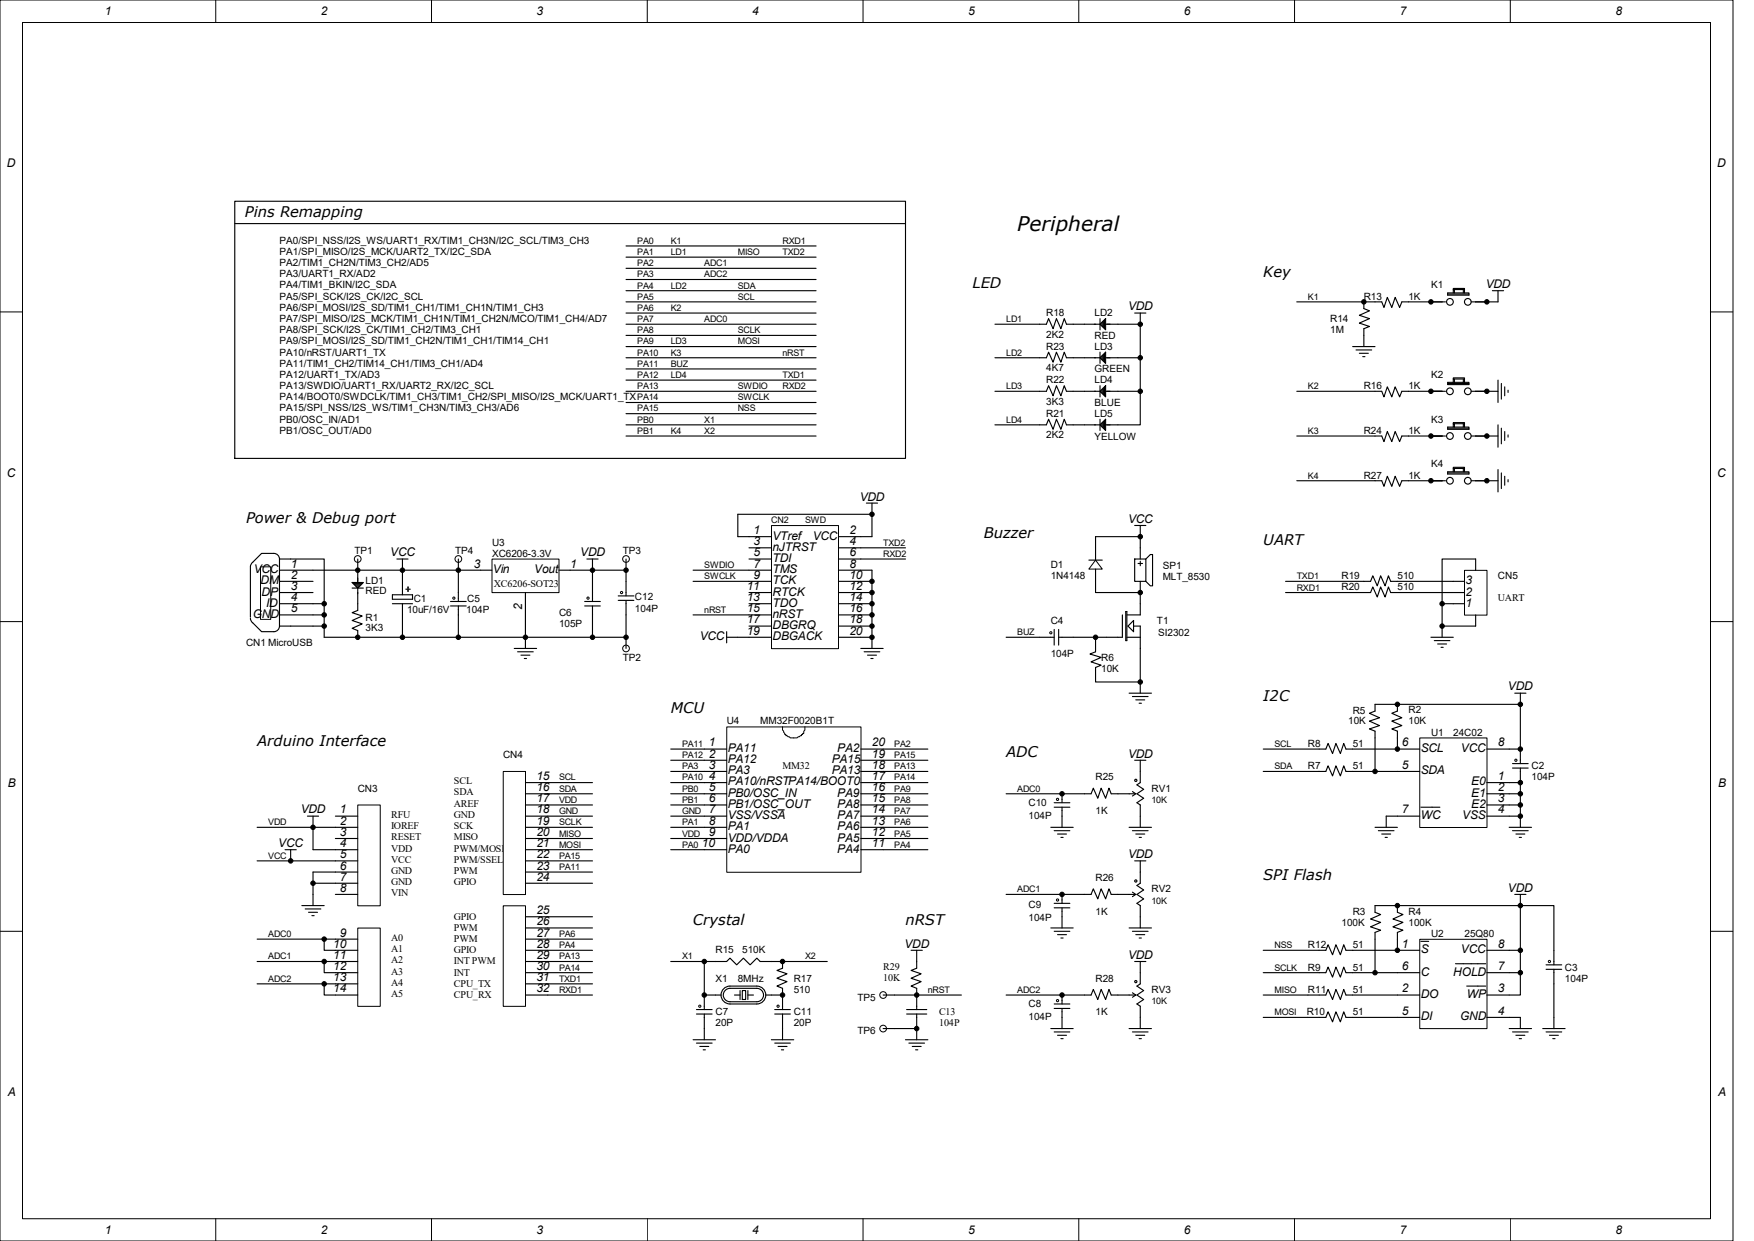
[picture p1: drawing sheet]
<svg xmlns="http://www.w3.org/2000/svg" width="297mm" height="210mm" viewBox="0 0 297 210" stroke-linecap="round" stroke-linejoin="round" font-family="sans-serif">
<g fill="none" stroke="#000" stroke-width=".17">
<path d="M0 0h293.5v210h-293.5zM3.8 3.8h285.8v202.4h-285.8zM36.5 0v3.8M73.1 0v3.8M109.6 0v3.8M146.1 0v3.8M182.7 0v3.8M219.2 0v3.8M255.7 0v3.8M0 52.8h3.8M289.6 52.8h3.8M0 105.2h3.8"/>
<path d="M289.6 105.2h3.8M0 157.6h3.8M289.6 157.6h3.8M36.5 206.2v3.8M73.1 206.2v3.8M109.6 206.2v3.8M146.1 206.2v3.8M182.7 206.2v3.8M219.2 206.2v3.8M255.7 206.2v3.8"/>
</g>
<g fill="none" stroke="#000" stroke-width=".19">
<path d="M106 58.7h32.2M106 56.8h32.2M106 54.9h32.2M106 53h32.2M106 51.1h32.2M106 49.2h32.2M106 47.3h32.2M106 45.4h32.2M106 43.5h32.2M106 41.6h32.2M106 62.4h32.2M106 60.5h32.2"/>
<path d="M106 70h32.2M106 68.1h32.2M106 66.2h32.2M106 64.3h32.2M106 71.9h32.2M106 73.8h32.2M117.9 171.6h2.7M117.9 170.8h2.7M119.3 168.4v2.4M119.3 171.6v2.5"/>
</g>
<circle cx="118.5" cy="170.3" r=".19" fill="#fff" stroke="#000" stroke-width=".17"/>
<path d="M131.2 171.6h2.6M131.2 170.8h2.6M132.5 168.4v2.4M132.5 171.6v2.5" fill="none" stroke="#000" stroke-width=".19"/>
<circle cx="131.8" cy="170.3" r=".19" fill="#fff" stroke="#000" stroke-width=".17"/>
<g fill="none" stroke="#000" stroke-width=".19">
<path d="M92.8 132.4h7.5M92.8 134.3h7.5M92.8 136.2h7.5M92.8 138.1h7.5M43.5 145.7h13.3M43.5 140h13.3M43.5 158.9h13.3M51.1 153.3h3.8M51.7 153.8h2.6M52.2 154.4h1.6M52.8 155h.4M53 140v3.8h3.8"/>
<path d="M56.8 147.6h-3.8v5.7M92.8 143.8h7.5M92.8 147.6h7.5M92.8 145.7h7.5M92.8 140h7.5M92.8 149.5h7.5M92.8 141.9h7.5M92.8 155.1h7.5M92.8 157h7.5M43.5 162.7h13.3M92.8 162.7h7.5M92.8 168.4h7.5"/>
<path d="M92.8 164.6h7.5M92.8 166.5h7.5M113.6 162.7h5.7M117.4 176h3.8M117.9 176.5h2.7M118.5 177.1h1.5M119.1 177.7h.3M119.3 174.1v1.9M122.4 167.5l.7-.5 .5-.1h4.6a1.51 1.51 0 0 1 1.5 1.5 1.51 1.51 0 0 1-1.5 1.5h-4.6a1.51 1.51 0 0 1-1.3-.8 1.51 1.51 0 0 1 .1-1.6zM122.7 167.7l.6-.4h.3h4.6a1.14 1.14 0 0 1 1.1 1.1 1.14 1.14 0 0 1-1.1 1.1h-4.6a1.14 1.14 0 0 1-1-.6 1.14 1.14 0 0 1 .1-1.2zM124.4 168.4h.9M125.3 167.6v1.5"/>
<path d="M125.7 167.6h.6v1.5h-.6zM126.6 168.4h1M126.6 167.6v1.5M130.6 176h3.8M131.2 176.5h2.6M131.8 177.1h1.5M132.3 177.7h.4M132.5 162.7v1.2l-.9 .3 1.7 .6-1.7 .8 1.7 .5-1.7 .8 .9 .4v1.1h-2.8M132.5 174.1v1.9M140.1 162.7h-11.4l-.5-.6-1.2 1.2-1.1-1.2-1.2 1.2-1.1-1.2-.6 .6h-3.7v5.7h2.8"/>
</g>
<path d="M60.6 136.3h3.8v17h-3.8z" fill="#fff"/>
<path d="M60.6 136.2h3.8v17.1h-3.8z" fill="none" stroke="#000" stroke-width=".17"/>
<path d="M60.6 157.1h3.8v13.2h-3.8z" fill="#fff"/>
<path d="M60.6 157.1h3.8v13.2h-3.8z" fill="none" stroke="#000" stroke-width=".17"/>
<g fill="none" stroke="#000" stroke-width=".19">
<path d="M56.8 138.1h3.8M56.8 140h3.8M56.8 141.9h3.8M56.8 143.8h3.8M56.8 145.7h3.8M56.8 147.6h3.8M56.8 149.5h3.8M56.8 151.4h3.8M56.8 158.9h3.8M56.8 160.8h3.8M56.8 162.7h3.8M56.8 164.6h3.8"/>
<path d="M56.8 166.5h3.8M56.8 168.4h3.8M89 162.7h3.8M89 164.6h3.8M89 166.5h3.8M89 168.4h3.8"/>
</g>
<path d="M85.3 130.6h3.7v20.8h-3.7z" fill="#fff"/>
<path d="M85.2 130.6h3.8v20.8h-3.8z" fill="none" stroke="#000" stroke-width=".17"/>
<path d="M89 160.8h3.8" fill="none" stroke="#000" stroke-width=".19"/>
<path d="M85.3 153.3h3.7v17h-3.7z" fill="#fff"/>
<path d="M85.2 153.3h3.8v17h-3.8z" fill="none" stroke="#000" stroke-width=".17"/>
<g fill="none" stroke="#000" stroke-width=".19">
<path d="M39.8 34.1h113.5v43.5h-113.5zM39.8 37.8h113.5M53 96.5h28.4M59.6 98.6h1.9l-.9 .9zM59.6 99.5h1.9M59.8 98.8h1.5M60 99h1.1M60.2 99.1h.8M60.4 99.3h.4M60.6 99.5v3.8l-1 .4 1.7 .6-1.7 .7 1.7 .6-1.7 .7 1 .4v1.1M60.6 96.5v2.1M67.2 94.6h1.9"/>
<path d="M68.1 94.6v3.8M68.1 104.1v3.7M52.1 138.1h1.9M53 138.1v1.9M89 138.1h3.8M89 136.2h3.8M89 134.3h3.8M89 132.4h3.8M48.3 143.8h1.9M49.2 143.8v1.9M53 149.5h3.8M54.9 158.9v1.9h1.9"/>
<path d="M89 158.9h11.3M89 157h3.8M89 155.1h3.8M89 149.5h3.8M89 147.6h3.8M89 145.7h3.8M89 143.8h3.8M89 141.9h3.8M89 140h3.8M43.5 166.5h13.3M54.9 166.5v1.9h1.9M54.9 162.7v1.9h1.9"/>
<path d="M92.8 160.8h7.5"/>
</g>
<path d="M44.2 96h1.6v8.8h-1.6z" fill="#fff"/>
<path d="M44.1 95.9h1.7v8.9h-1.7z" fill="none" stroke="#000" stroke-width=".17"/>
<path d="M47.3 94.6a.95 .95 0 0 0-.9-.9h-2.1l-1.9 1.9v8.8M47.3 94.6h7.6v13.2M47.3 96.5h5.7M47.3 98.4h5.7M47.3 94.6v11.4M96.5 96.5h9.5M42.4 104.6l.2 .6 1.7 1.7h2.1a.95 .95 0 0 0 .9-.9M47.3 100.3h5.7M47.3 102.2h5.7M47.3 106h5.7M47.3 104.1h5.7" fill="none" stroke="#000" stroke-width=".19"/>
<circle cx="106" cy="109.7" r=".57" fill="#fff" stroke="#000" stroke-width=".17"/>
<path d="M106 107.8v1.9" fill="none" stroke="#000" stroke-width=".19"/>
<circle cx="106" cy="94.6" r=".57" fill="#fff" stroke="#000" stroke-width=".17"/>
<path d="M99.4 94.6h1.9M100.3 94.6v1.9M106 94.6v1.9M53 102.2h1.9M53 104.1h1.9M53 106h1.9M54.9 107.8h51.1M87.1 109.7h3.8M87.6 110.3h2.7M88.2 110.9h1.5M88.8 111.4h.4M89 107.8v1.9" fill="none" stroke="#000" stroke-width=".19"/>
<path d="M83.4 94.7h11.3v5.6h-11.3z" fill="#fff"/>
<path d="M83.3 94.6h11.4v5.7h-11.4z" fill="none" stroke="#000" stroke-width=".17"/>
<g fill="none" stroke="#000" stroke-width=".19">
<path d="M68.1 98.4v2.3M68.7 99.7h.8M69.1 99.3v.8M81.4 96.5h1.9M94.6 96.5h1.9M66.4 100.7h3.5v.7h-3.5zM66.4 102.2h3.5M68.1 102.2v1.9M89 100.3v1.9M99 102.5h2.7M99 101.8h2.7M100.3 100.3v1.5"/>
<path d="M100.3 102.5v1.6"/>
</g>
<circle cx="99.6" cy="101.2" r=".19" fill="#fff" stroke="#000" stroke-width=".17"/>
<path d="M77.6 96.5v5.3M100.3 96.5v3.8M76.3 102.5h2.6M76.3 101.8h2.6M77.6 102.5v5.3M89 102.2v5.6M100.3 104.1v3.7" fill="none" stroke="#000" stroke-width=".19"/>
<circle cx="76.9" cy="101.2" r=".19" fill="#fff" stroke="#000" stroke-width=".17"/>
<g fill="none" stroke="#000" stroke-width=".19">
<path d="M106 98.4v2.4M104.7 101.6h2.6M104.7 100.8h2.6M106 101.6v2.5M113.6 126.8h5.7M113.6 130.6h5.7M113.6 128.7h5.7M113.6 132.4h5.7M113.6 134.3h5.7M113.6 138.1h5.7M113.6 136.2h5.7M149.5 126.8h7.6"/>
<path d="M149.5 130.6h7.6M149.5 128.7h7.6M149.5 132.4h7.6M149.5 134.3h7.6M149.5 138.1h7.6M149.5 136.2h7.6M113.6 140h5.7M113.6 141.9h5.7M113.6 143.8h5.7M149.5 140h7.6M149.5 141.9h7.6M149.5 143.8h7.6"/>
</g>
<circle cx="105.3" cy="100.3" r=".19" fill="#fff" stroke="#000" stroke-width=".17"/>
<path d="M106 96.5v1.9M106 104.1v3.7" fill="none" stroke="#000" stroke-width=".19"/>
<circle cx="60.6" cy="94.6" r=".57" fill="#fff" stroke="#000" stroke-width=".17"/>
<path d="M60.6 94.6v1.9" fill="none" stroke="#000" stroke-width=".19"/>
<circle cx="77.6" cy="94.6" r=".57" fill="#fff" stroke="#000" stroke-width=".17"/>
<path d="M77.6 94.6v1.9M217.7 98.4h14.4l.4-1 .7 1.7 .6-1.7 .7 1.7 .6-1.7 .4 1h10.6M217.7 100.3h14.4l.4-1 .7 1.7 .6-1.7 .7 1.7 .6-1.7 .4 1h10.6M242.3 107.8h3.8M242.9 108.4h2.6M243.4 109h1.6M244 109.5h.4M244.2 106v1.8M244.2 102.2h1.9" fill="none" stroke="#000" stroke-width=".19"/>
<path d="M248 96.6h3.8v7.5h-3.8z" fill="#fff"/>
<path d="M248 96.5h3.8v7.6h-3.8z" fill="none" stroke="#000" stroke-width=".17"/>
<path d="M246.1 98.4h1.9M249.9 96.5v-1.9h-5.7v11.4h5.7v-1.9M232.8 119.2v1.1l-.9 .4 1.7 .8-1.7 .5 1.7 .8-1.7 .6 .9 .3v1.2M236.6 119.2v1.1l-.9 .4 1.7 .8-1.7 .5 1.7 .8-1.7 .6 .9 .3v1.2M246.1 102.2h1.9M246.1 100.3h1.9" fill="none" stroke="#000" stroke-width=".19"/>
<path d="M240.5 124.9h11.3v15.1h-11.3z" fill="#fff"/>
<path d="M240.4 124.9h11.4v15.1h-11.4z" fill="none" stroke="#000" stroke-width=".17"/>
<g fill="none" stroke="#000" stroke-width=".19">
<path d="M236.6 138.1h3.8M236.6 130.6h3.8M236.6 126.8h3.8M240.6 136.6h3.2M251.8 132.4h3.8M251.8 134.3h3.8M251.8 136.2h3.8M251.8 138.1h3.8M251.8 126.8h3.8M256.1 130h2.7M256.1 129.2h2.7M257.4 126.8v2.4"/>
<path d="M257.4 130v10M255.6 140h3.7M256.1 140.6h2.7M256.7 141.1h1.5M257.3 141.7h.3"/>
</g>
<circle cx="256.7" cy="128.7" r=".19" fill="#fff" stroke="#000" stroke-width=".17"/>
<g fill="none" stroke="#000" stroke-width=".19">
<path d="M232.8 119.2h24.6v7.6h-1.8M256.5 117.3h1.9M257.4 117.3v1.9M213.9 130.6h10.6l.4-1 .7 1.7 .6-1.7 .8 1.7 .5-1.7 .4 1h8.7M232.8 124.9v5.7M236.6 124.9v1.9h-8.7l-.4-1-.5 1.7-.8-1.7-.6 1.7-.7-1.7-.4 1h-10.6M236.6 138.1h-1.9v1.9M255.6 138.1h1.8M255.6 132.4h1.8M255.6 134.3h1.8M255.6 136.2h1.8M232.8 140h3.8"/>
<path d="M233.4 140.6h2.7M234 141.1h1.5M234.5 141.7h.4M261.8 164h2.7M261.8 163.3h2.7M263.1 160.8v2.5M263.1 164v2.5"/>
</g>
<circle cx="262.4" cy="162.7" r=".19" fill="#fff" stroke="#000" stroke-width=".17"/>
<path d="M256.5 151.4h1.9M257.4 151.4v1.9M255.6 160.8h1.8M261.2 174.1h3.8M261.8 174.6h2.7M262.4 175.2h1.5M262.9 175.8h.4M263.1 172.2v1.9" fill="none" stroke="#000" stroke-width=".19"/>
<path d="M240.5 159h11.3v15.1h-11.3z" fill="#fff"/>
<path d="M240.4 159h11.4v15.1h-11.4z" fill="none" stroke="#000" stroke-width=".17"/>
<g fill="none" stroke="#000" stroke-width=".19">
<path d="M178.5 136.6h2.7M178.5 135.8h2.7M179.8 134.3v1.5M179.8 136.6v1.5M236.6 153.3v1.1l1 .4-1.7 .7 1.7 .6-1.7 .8 1.7 .5-1 .4v3M240.6 159.3h1.3M257.4 153.3h5.7v7.5M213.9 172.2h10.6l.4-1 .7 1.7 .6-1.7 .8 1.7 .5-1.7 .4 1h12.5M213.9 164.6h10.6l.4-.9 .7 1.7 .6-1.7 .8 1.7 .5-1.7 .4 .9h12.5M213.9 168.4h10.6l.4-1 .7 1.7 .6-1.7 .8 1.7 .5-1.7 .4 1h12.5M213.9 160.8h10.6l.4-.9 .7 1.7 .6-1.7 .8 1.7 .5-1.7 .4 .9h12.5M232.8 164.6v-6.8l1-.4-1.7-.5 1.7-.8-1.7-.6 1.7-.7-1-.4v-1.1h24.6v15.1h-5.6"/>
<path d="M246.5 163.1h5.1M248.4 166.9h3.2M251.8 160.8h3.8M251.8 172.2h5.6v1.9M251.8 164.6h5.6M255.6 174.1h3.7M256.1 174.6h2.7M256.7 175.2h1.5M257.3 175.8h.3M263.1 166.5v5.7"/>
</g>
<circle cx="179.1" cy="135.3" r=".19" fill="#fff" stroke="#000" stroke-width=".17"/>
<path d="M191.2 134.3h.9M191.8 134l.5 .3-.5 .4M192.1 128.7h1.9M193.1 128.7v3.7l-.6 .4 1.2 .8-1.2 .7 1.2 .8-1.2 .7 .6 .4v1.9" fill="none" stroke="#000" stroke-width=".19"/>
<circle cx="192.3" cy="132.1" r=".19" fill="#fff" stroke="#000" stroke-width=".19"/>
<g fill="none" stroke="#000" stroke-width=".19">
<path d="M170.4 134.3h14.4l.3-.9 .8 1.7 .6-1.7 .7 1.7 .6-1.7 .4 .9h3M179.8 138.1v1.9M193.1 138.1v1.9M177.9 140h3.8M178.5 140.6h2.7M178.5 153.6h2.7M178.5 152.9h2.7M179.1 141.1h1.5M179.6 141.7h.4M179.8 151.4v1.5M179.8 153.6v1.5M191.2 140h3.8"/>
<path d="M191.8 140.6h2.6M192.3 141.1h1.5M192.9 141.7h.4"/>
</g>
<circle cx="179.1" cy="152.3" r=".19" fill="#fff" stroke="#000" stroke-width=".17"/>
<path d="M191.2 151.4h.9M191.8 151l.5 .4-.5 .3M192.1 145.7h1.9M193.1 145.7v3.8l-.6 .3 1.2 .8-1.2 .8 1.2 .7-1.2 .8 .6 .4v1.8" fill="none" stroke="#000" stroke-width=".19"/>
<circle cx="192.3" cy="149.1" r=".19" fill="#fff" stroke="#000" stroke-width=".19"/>
<g fill="none" stroke="#000" stroke-width=".19">
<path d="M170.4 151.4h14.4l.3-1 .8 1.7 .6-1.7 .7 1.7 .6-1.7 .4 1h3M177.9 157h3.8M178.5 157.6h2.7M179.1 158.2h1.5M179.6 158.7h.4M179.8 155.1v1.9M191.2 157h3.8M191.8 157.6h2.6M192.3 158.2h1.5M192.9 158.7h.4M193.1 155.1v1.9M178.5 170.7h2.7"/>
<path d="M178.5 169.9h2.7M179.8 168.4v1.5M179.8 170.7v1.5"/>
</g>
<circle cx="179.1" cy="169.3" r=".19" fill="#fff" stroke="#000" stroke-width=".17"/>
<path d="M191.2 168.4h.9M191.8 168l.5 .4-.5 .4M192.1 162.7h1.9M193.1 162.7v3.8l-.6 .4 1.2 .7-1.2 .8 1.2 .7-1.2 .8 .6 .4v1.9" fill="none" stroke="#000" stroke-width=".19"/>
<circle cx="192.3" cy="166.1" r=".19" fill="#fff" stroke="#000" stroke-width=".19"/>
<g fill="none" stroke="#000" stroke-width=".19">
<path d="M185.5 98.4v1.9h7.6M192.1 94.6h1.9v3.8h-1.9zM192.1 88.9h1.9M192.7 95.4h.8M193.1 88.9v1.9M193.1 92.7v1.9M193.1 95v.7M193.1 98.4v3.8M194 94.6l.8-.8h.4v5.3h-.4l-.8-.7M181.7 107.8h5.7M193.1 109.7v5.7M170.4 168.4h14.4l.3-1 .8 1.7 .6-1.7 .7 1.7 .6-1.7 .4 1h3"/>
<path d="M177.9 174.1h3.8M178.5 174.6h2.7M179.1 175.2h1.5M179.6 175.8h.4M179.8 172.2v1.9M191.2 174.1h3.8M191.8 174.6h2.6M192.3 175.2h1.5M192.9 175.8h.4M193.1 172.2v1.9"/>
</g>
<path d="M185.5 94.8l1.2 1.5h-2.3z" fill="#fff" stroke="#000" stroke-width=".17"/>
<g fill="none" stroke="#000" stroke-width=".19">
<path d="M184.4 94.8h2.3M185.5 92.7v2.1M185.5 96.3v2.1M176 107.8h2.5M178.5 106.5v2.7M179.3 107.8h2.4M179.3 106.5v2.7M190.1 104.1v3.7h-2.7M190.6 103.5h.2v4.9h-.2zM190.8 107.8h2.3M191.2 117.3h3.8M191.8 117.9h2.6"/>
<path d="M191.9 106h1.2v3.7M191.9 105v1.9l-.9-.9zM192.3 118.4h1.5M192.9 119h.4M193.1 102.2v1.9h-2.3M193.1 115.4v1.9"/>
</g>
<circle cx="177.9" cy="107.1" r=".19" fill="#fff" stroke="#000" stroke-width=".17"/>
<g fill="none" stroke="#000" stroke-width=".19">
<path d="M168.5 54.9h8.7l.4-1 .7 1.7 .6-1.7 .7 1.7 .6-1.7 .4 1h5.7M186.3 54.9l.9-1v1.9zM186.3 53.9v1.9M186.3 59.6v1.9M186.5 54.7v.4M186.7 54.5v.7M186.8 54.3v1.1M186.8 60v1.1M187 54.1v1.5M187 59.8v1.5M187.2 54.9h5.9v17h-5.9M192.1 53h1.9"/>
<path d="M193.1 53v1.9M219.6 51.1h14.4l.4 .9 .5-1.7 .8 1.7 .5-1.7 .8 1.7 .4-.9h7.4M229.1 58.7h3.7M229.6 59.2h2.7M230.2 59.8h1.5M230.9 51.1v1.1l1 .4-1.7 .8 1.7 .5-1.7 .8 1.7 .5-1 .4v3.1M245.1 49.6h3.6v.4h-3.6zM245.1 49.8h3.6M246.1 49.6v-.6h1.9v.6M246.1 49v-.2h1.9v.2M246.3 49v.6M247.8 49v.6"/>
<path d="M252.7 49.2h1.9M253.7 49.2v1.9h-4.6M168.5 71.9h8.7l.4-.9 .7 1.7 .6-1.7 .7 1.7 .6-1.7 .4 .9h5.7M168.5 66.2h8.7l.4-.9 .7 1.7 .6-1.7 .7 1.7 .6-1.7 .4 .9h5.7M168.5 60.5h8.7l.4-.9 .7 1.7 .6-1.7 .7 1.7 .6-1.7 .4 .9h5.7M186.3 66.2l.9-.9v1.9zM186.3 71.9l.9-.9v1.8zM186.3 60.5l.9-.9v1.9zM186.3 65.3v1.9M186.3 71v1.8M186.5 60.4v.3M186.5 66v.4"/>
<path d="M186.5 71.7v.4M186.7 60.2v.7M186.7 65.8v.8M186.7 71.5v.8M186.8 65.7v1.1M186.8 71.3v1.2M187 65.5v1.5M187 71.1v1.6M187.2 66.2h5.9M187.2 60.5h5.9M219.6 66.2h14.4l.4 1 .5-1.7 .8 1.7 .5-1.7 .8 1.7 .4-1h7.4M219.6 73.8h14.4l.4 .9 .5-1.7 .8 1.7 .5-1.7 .8 1.7 .4-.9h7.4"/>
<path d="M230.8 60.4h.3M245.1 79.8h3.6v.4h-3.6zM245.1 72.3h3.6v.4h-3.6zM245.1 64.7h3.6v.4h-3.6zM245.1 72.5h3.6M245.1 64.9h3.6M246.1 79.8v-.5h1.9v.5M246.1 79.3v-.2h1.9v.2M246.1 72.3v-.6h1.9v.6M246.1 71.7v-.2h1.9v.2M246.1 64.7v-.6h1.9v.6M246.1 64.1v-.2h1.9v.2"/>
<path d="M246.3 64.1v.6M246.3 71.7v.6M246.3 79.3v.5M247.8 64.1v.6M247.8 71.7v.6M247.8 79.3v.5M249.1 66.2h4.6M249.1 73.8h4.6M253.7 64.3v3.8M253.7 71.9v3.8M253.7 79.5v3.7M254.2 64.9v2.6"/>
<path d="M254.2 72.5v2.6M254.8 65.5v1.5M254.8 73v1.5M255.4 66v.4M255.4 73.6v.4M126.8 90.8h-1.9v-3.8h22.8v3.8h-1.9M145.8 94.6h7.5M145.8 92.7h7.5M145.8 96.5h1.9v13.2M145.8 98.4h1.9M185.5 92.7v-1.9h7.6v1.9M219.6 81.4h14.4l.4 .9 .5-1.7 .8 1.7 .5-1.7 .8 1.7 .4-.9h7.4"/>
<path d="M245.1 80h3.6M249.1 81.4h4.6M254.2 80v2.7M254.8 80.6v1.5M255.4 81.2v.3M124.9 107.8h1.9M145.8 107.8h1.9M145.8 109.7h3.7M145.8 100.3h1.9M145.8 102.2h1.9M145.8 104.1h1.9M145.8 106h1.9"/>
<path d="M146.3 110.3h2.7M146.9 110.9h1.5M147.5 111.4h.3M170.4 107.8h5.6M185.5 107.8v2.5l-.9 .4 1.9 .6-1.7 .7 1.7 .6-1 .4v2.4h7.6"/>
<circle cx="245.5" cy="51.1" r=".57"/>
<circle cx="248.6" cy="51.1" r=".57"/>
<circle cx="245.5" cy="73.8" r=".57"/>
<circle cx="245.5" cy="66.2" r=".57"/>
<circle cx="248.6" cy="66.2" r=".57"/>
<circle cx="248.6" cy="73.8" r=".57"/>
<circle cx="245.5" cy="81.4" r=".57"/>
<circle cx="248.6" cy="81.4" r=".57"/>
</g>
<g fill="#000" stroke="#000" stroke-width=".17">
<circle cx="60.6" cy="96.5" r=".38"/>
<circle cx="68.1" cy="96.5" r=".38"/>
<circle cx="77.6" cy="96.5" r=".38"/>
<circle cx="100.3" cy="96.5" r=".38"/>
<circle cx="106" cy="96.5" r=".38"/>
<circle cx="193.1" cy="90.8" r=".38"/>
<circle cx="54.9" cy="104.1" r=".38"/>
<circle cx="54.9" cy="106" r=".38"/>
<circle cx="54.9" cy="102.2" r=".38"/>
<circle cx="60.6" cy="107.8" r=".38"/>
<circle cx="68.1" cy="107.8" r=".38"/>
<circle cx="77.6" cy="107.8" r=".38"/>
<circle cx="89" cy="107.8" r=".38"/>
<circle cx="100.3" cy="107.8" r=".38"/>
<circle cx="106" cy="107.8" r=".38"/>
<circle cx="185.5" cy="107.8" r=".38"/>
<circle cx="193.1" cy="115.4" r=".38"/>
<circle cx="193.1" cy="100.3" r=".38"/>
<circle cx="236.6" cy="119.2" r=".38"/>
<circle cx="244.2" cy="102.2" r=".38"/>
<circle cx="244.2" cy="106" r=".38"/>
<circle cx="257.4" cy="119.2" r=".38"/>
<circle cx="232.8" cy="130.6" r=".38"/>
<circle cx="236.6" cy="126.8" r=".38"/>
<circle cx="257.4" cy="134.3" r=".38"/>
<circle cx="257.4" cy="136.2" r=".38"/>
<circle cx="257.4" cy="132.4" r=".38"/>
<circle cx="257.4" cy="126.8" r=".38"/>
<circle cx="257.4" cy="138.1" r=".38"/>
<circle cx="49.2" cy="145.7" r=".38"/>
<circle cx="53" cy="140" r=".38"/>
<circle cx="53" cy="149.5" r=".38"/>
<circle cx="54.9" cy="158.9" r=".38"/>
<circle cx="236.6" cy="153.3" r=".38"/>
<circle cx="257.4" cy="153.3" r=".38"/>
<circle cx="54.9" cy="162.7" r=".38"/>
<circle cx="54.9" cy="166.5" r=".38"/>
<circle cx="232.8" cy="164.6" r=".38"/>
<circle cx="257.4" cy="160.8" r=".38"/>
<circle cx="257.4" cy="164.6" r=".38"/>
</g>
<path d="M130.7 89h11.3v20.8h-11.3z" fill="#fff"/>
<path d="M130.6 88.9h11.4v20.9h-11.4z" fill="none" stroke="#000" stroke-width=".17"/>
<g fill="none" stroke="#000" stroke-width=".19">
<path d="M117.4 96.5h13.2M117.4 98.4h13.2M126.8 90.8h3.8M126.8 92.7h3.8M126.8 94.6h3.8M142 90.8h3.8M142 92.7h3.8M142 94.6h3.8M142 96.5h3.8M142 98.4h3.8M146.7 85.1h1.9M147.7 85.1v1.9"/>
<path d="M117.4 104.1h13.2M123 107.8h1.9M123 106.9v1.9M126.8 100.3h3.8M126.8 102.2h3.8M126.8 106h3.8M126.8 107.8h3.8M142 100.3h3.8M142 102.2h3.8M142 104.1h3.8M142 106h3.8M142 107.8h3.8"/>
</g>
<g fill="#000" stroke="#000" stroke-width=".17">
<circle cx="193.1" cy="54.9" r=".38"/>
<circle cx="230.9" cy="51.1" r=".38"/>
<circle cx="242.3" cy="51.1" r=".38"/>
<circle cx="251.8" cy="51.1" r=".38"/>
<circle cx="193.1" cy="66.2" r=".38"/>
<circle cx="193.1" cy="60.5" r=".38"/>
<circle cx="242.3" cy="73.8" r=".38"/>
<circle cx="242.3" cy="66.2" r=".38"/>
<circle cx="251.8" cy="66.2" r=".38"/>
<circle cx="251.8" cy="73.8" r=".38"/>
<circle cx="147.7" cy="87" r=".38"/>
<circle cx="147.7" cy="98.4" r=".38"/>
<circle cx="242.3" cy="81.4" r=".38"/>
<circle cx="251.8" cy="81.4" r=".38"/>
<circle cx="147.7" cy="106" r=".38"/>
<circle cx="147.7" cy="104.1" r=".38"/>
<circle cx="147.7" cy="100.3" r=".38"/>
<circle cx="147.7" cy="102.2" r=".38"/>
<circle cx="147.7" cy="107.8" r=".38"/>
<circle cx="236.6" cy="160.8" r=".38"/>
</g>
<path d="M123.1 123.1h22.7v24.5h-22.7z" fill="#fff"/>
<path d="M123.1 123h22.7v24.6h-22.7zM136.3 123v.5l-.2 .2v.4h-.2l-.2 .4h-.2a1.95 1.95 0 0 1-1.7 .4l-.2-.2-.5-.2v-.2h-.2l-.2-.6-.2-.2v-.5" fill="none" stroke="#000" stroke-width=".17"/>
<g fill="none" stroke="#000" stroke-width=".19">
<path d="M119.3 128.7h3.7M119.3 126.8h3.7M119.3 130.6h3.7M119.3 132.4h3.7M119.3 134.3h3.7M119.3 136.2h3.7M119.3 138.1h3.7M145.8 128.7h3.7M145.8 126.8h3.7M145.8 130.6h3.7M145.8 132.4h3.7M145.8 134.3h3.7"/>
<path d="M145.8 136.2h3.7M145.8 138.1h3.7M119.3 140h3.7M119.3 141.9h3.7M119.3 143.8h3.7M145.8 140h3.7M145.8 141.9h3.7M145.8 143.8h3.7M153.3 176h3.8M153.5 171.6h3.4M153.5 170.8h3.4M153.9 176.5h2.7"/>
<path d="M154.3 160.8h1.9M154.5 177.1h1.5M155 177.7h.4M155.2 160.8v3.1l-.9 .3 1.7 .6-1.7 .8 1.7 .5-1.7 .8 .9 .4v3.5M155.2 168.4h7.6M155.2 171.6v4.4"/>
</g>
<g fill="#000" stroke="#000" stroke-width=".17">
<circle cx="179.8" cy="134.3" r=".38"/>
<circle cx="179.8" cy="151.4" r=".38"/>
<circle cx="179.8" cy="168.4" r=".38"/>
</g>
<circle cx="149.5" cy="168.4" r=".57" fill="#fff" stroke="#000" stroke-width=".17"/>
<path d="M149.5 168.4h1.9" fill="none" stroke="#000" stroke-width=".19"/>
<circle cx="149.5" cy="174.1" r=".57" fill="#fff" stroke="#000" stroke-width=".17"/>
<path d="M149.5 174.1h5.7M151.4 168.4h3.8" fill="none" stroke="#000" stroke-width=".19"/>
<g fill="#000" stroke="#000" stroke-width=".17">
<circle cx="119.3" cy="168.4" r=".38"/>
<circle cx="119.3" cy="162.7" r=".38"/>
<circle cx="132.5" cy="162.7" r=".38"/>
<circle cx="132.5" cy="168.4" r=".38"/>
<circle cx="155.2" cy="168.4" r=".38"/>
<circle cx="155.2" cy="174.1" r=".38"/>
</g>
<text font-size="3.4" x="172.3" y="39">Peripheral</text>
<g font-size="2.5">
<text x="41.4" y="36.8">Pins Remapping</text>
<text x="213.9" y="46.8">Key</text>
<text x="164.7" y="48.7">LED</text>
<text x="41.7" y="88.4">Power &amp; Debug port</text>
<text x="166.6" y="91.1">Buzzer</text>
<text x="213.9" y="92.2">UART</text>
<text x="213.9" y="118.7">I2C</text>
<text x="113.6" y="120.6">MCU</text>
<text x="43.6" y="126.3">Arduino Interface</text>
<text x="170.4" y="128.2">ADC</text>
<text x="213.9" y="149">SPI Flash</text>
<text x="117.3" y="156.5">Crystal</text>
<text x="153.3" y="156.5">nRST</text>
</g>
<g font-size="2">
<text x="17.8" y="2.6">1</text>
<text x="54.3" y="2.6">2</text>
<text x="90.8" y="2.6">3</text>
<text x="127.4" y="2.6">4</text>
<text x="163.9" y="2.6">5</text>
<text x="200.4" y="2.6">6</text>
<text x="237" y="2.6">7</text>
<text x="273.6" y="2.6">8</text>
<text x="1.1" y="28.3">D</text>
<text x="290.7" y="28.3">D</text>
<text x="191" y="52.5">VDD</text>
<text x="251.6" y="48.7">VDD</text>
<text x="1.1" y="80.7">C</text>
<text x="290.7" y="80.7">C</text>
<text x="145.6" y="84.7">VDD</text>
<text x="191" y="88.5">VCC</text>
<text x="66.1" y="94.1">VCC</text>
<text x="98.3" y="94.1">VDD</text>
<text x="127.6" y="90.4">1</text>
<text x="127.6" y="92.2">3</text>
<text x="127.6" y="94.1">5</text>
<text x="130.8" y="91.3">VTref</text>
<text x="130.8" y="93.2">nJTRST</text>
<text x="130.8" y="95.1">TDI</text>
<text x="137.6" y="91.3">VCC</text>
<text x="143.8" y="90.4">2</text>
<text x="143.8" y="92.2">4</text>
<text x="143.8" y="94.1">6</text>
<text x="43" y="97">VCC</text>
<text x="44.1" y="98.9">DM</text>
<text x="44.3" y="100.8">DP</text>
<text x="49.2" y="96.1">1</text>
<text x="49.2" y="97.9">2</text>
<text x="49.2" y="99.8">3</text>
<text x="49.2" y="101.7">4</text>
<text x="80.3" y="96.1">3</text>
<text x="83.5" y="97">Vin</text>
<text x="90.5" y="97">Vout</text>
<text x="96.6" y="96.1">1</text>
<text x="126.4" y="99.8">11</text>
<text x="126.4" y="101.7">13</text>
<text x="127.6" y="96.1">7</text>
<text x="127.6" y="97.9">9</text>
<text x="130.8" y="97">TMS</text>
<text x="130.8" y="98.9">TCK</text>
<text x="130.8" y="100.8">RTCK</text>
<text x="143.8" y="96.1">8</text>
<text x="143.8" y="97.9">10</text>
<text x="143.8" y="99.8">12</text>
<text x="143.8" y="101.7">14</text>
<text x="248.2" y="100.8">2</text>
<text x="248.2" y="98.9">3</text>
<text x="42.8" y="104.6">GND</text>
<text x="45" y="102.7">ID</text>
<text x="49.2" y="103.6">5</text>
<text x="88.4" y="103.3" transform="rotate(-90 88.4 103.3)">2</text>
<text x="126.4" y="103.6">15</text>
<text x="126.4" y="105.5">17</text>
<text x="126.4" y="107.4">19</text>
<text x="130.8" y="102.7">TDO</text>
<text x="130.8" y="104.6">nRST</text>
<text x="130.8" y="106.5">DBGRQ</text>
<text x="143.8" y="103.6">16</text>
<text x="143.8" y="105.5">18</text>
<text x="143.8" y="107.4">20</text>
<text x="248.2" y="102.7">1</text>
<text x="118.5" y="108.3">VCC</text>
<text x="130.8" y="108.3">DBGACK</text>
<text x="255.4" y="116.8">VDD</text>
<text x="90.8" y="132">15</text>
<text x="120" y="126.3">1</text>
<text x="120" y="128.2">2</text>
<text x="120" y="130.1">3</text>
<text x="120" y="132">4</text>
<text x="123.2" y="127.3">PA11</text>
<text x="123.2" y="129.2">PA12</text>
<text x="123.2" y="131.1">PA3</text>
<text x="140.8" y="129.2">PA15</text>
<text x="140.8" y="131.1">PA13</text>
<text x="141.8" y="127.3">PA2</text>
<text x="147.7" y="128.2">19</text>
<text x="147.7" y="126.3">20</text>
<text x="147.7" y="130.1">18</text>
<text x="147.7" y="132">17</text>
<text x="191" y="128.2">VDD</text>
<text x="237.4" y="130.1">5</text>
<text x="237.4" y="126.3">6</text>
<text x="240.6" y="131.1">SDA</text>
<text x="240.6" y="127.3">SCL</text>
<text x="247.4" y="127.3">VCC</text>
<text x="253.7" y="132">1</text>
<text x="253.7" y="126.3">8</text>
<text x="1.3" y="133.1">B</text>
<text x="50.9" y="137.7">VDD</text>
<text x="57.5" y="137.7">1</text>
<text x="90.8" y="137.7">18</text>
<text x="90.8" y="135.8">17</text>
<text x="90.8" y="133.9">16</text>
<text x="120" y="133.9">5</text>
<text x="120" y="135.8">6</text>
<text x="120" y="137.7">7</text>
<text x="123.2" y="132.9">PA10/nRSTPA14/BOOT0</text>
<text x="123.2" y="134.8">PB0/OSC_IN</text>
<text x="123.2" y="136.7">PB1/OSC_OUT</text>
<text x="141.8" y="134.8">PA9</text>
<text x="141.8" y="136.7">PA8</text>
<text x="147.7" y="133.9">16</text>
<text x="147.7" y="135.8">15</text>
<text x="147.7" y="137.7">14</text>
<text x="237.4" y="137.7">7</text>
<text x="249.1" y="132.9">E0</text>
<text x="249.1" y="134.8">E1</text>
<text x="249.1" y="136.7">E2</text>
<text x="253.7" y="133.9">2</text>
<text x="253.7" y="135.8">3</text>
<text x="253.7" y="137.7">4</text>
<text x="291" y="133.1">B</text>
<text x="47.1" y="143.3">VCC</text>
<text x="57.5" y="139.6">2</text>
<text x="57.5" y="141.4">3</text>
<text x="57.5" y="143.3">4</text>
<text x="90.8" y="143.3">21</text>
<text x="90.8" y="141.4">20</text>
<text x="90.8" y="139.6">19</text>
<text x="118.9" y="143.3">10</text>
<text x="120" y="139.6">8</text>
<text x="120" y="141.4">9</text>
<text x="123.2" y="140.5">PA1</text>
<text x="123.2" y="142.4">VDD/VDDA</text>
<text x="123.2" y="138.6">VSS/VSSA</text>
<text x="141.8" y="138.6">PA7</text>
<text x="141.8" y="142.4">PA5</text>
<text x="141.8" y="140.5">PA6</text>
<text x="147.7" y="143.3">11</text>
<text x="147.7" y="141.4">12</text>
<text x="147.7" y="139.6">13</text>
<text x="240.6" y="138.6">WC</text>
<text x="247.6" y="138.6">VSS</text>
<text x="57.5" y="145.2">5</text>
<text x="57.5" y="147.2">6</text>
<text x="57.5" y="149">7</text>
<text x="90.8" y="149">24</text>
<text x="90.8" y="147.2">23</text>
<text x="90.8" y="145.2">22</text>
<text x="123.2" y="144.3">PA0</text>
<text x="141.8" y="144.3">PA4</text>
<text x="191" y="145.2">VDD</text>
<text x="57.5" y="150.9">8</text>
<text x="90.8" y="154.7">25</text>
<text x="255.4" y="150.9">VDD</text>
<text x="56.4" y="160.4">10</text>
<text x="57.5" y="158.5">9</text>
<text x="90.8" y="160.4">28</text>
<text x="90.8" y="158.5">27</text>
<text x="90.8" y="156.6">26</text>
<text x="153.2" y="160.4">VDD</text>
<text x="237.4" y="160.4">1</text>
<text x="240.6" y="161.3">S</text>
<text x="247.4" y="161.3">VCC</text>
<text x="253.7" y="160.4">8</text>
<text x="56.4" y="162.3">11</text>
<text x="56.4" y="164.2">12</text>
<text x="56.4" y="166">13</text>
<text x="56.4" y="167.9">14</text>
<text x="90.8" y="167.9">32</text>
<text x="90.8" y="166">31</text>
<text x="90.8" y="164.2">30</text>
<text x="90.8" y="162.3">29</text>
<text x="191" y="162.3">VDD</text>
<text x="237.4" y="167.9">2</text>
<text x="237.4" y="164.2">6</text>
<text x="240.6" y="165.1">C</text>
<text x="246.1" y="165.1">HOLD</text>
<text x="253.7" y="167.9">3</text>
<text x="253.7" y="164.2">7</text>
<text x="237.4" y="171.7">5</text>
<text x="240.6" y="168.9">DO</text>
<text x="240.6" y="172.7">DI</text>
<text x="247.2" y="172.7">GND</text>
<text x="248.4" y="168.9">WP</text>
<text x="253.7" y="171.7">4</text>
<text x="1.3" y="185.5">A</text>
<text x="291" y="185.5">A</text>
<text x="17.8" y="208.8">1</text>
<text x="54.3" y="208.8">2</text>
<text x="90.8" y="208.8">3</text>
<text x="127.4" y="208.8">4</text>
<text x="163.9" y="208.8">5</text>
<text x="200.4" y="208.8">6</text>
<text x="237" y="208.8">7</text>
<text x="273.6" y="208.8">8</text>
</g>
<g font-size="1.7">
<text x="47.3" y="41.3">PA0/SPI_NSS/I2S_WS/UART1_RX/TIM1_CH3N/I2C_SCL/TIM3_CH3</text>
<text x="47.3" y="46.9">PA3/UART1_RX/AD2</text>
<text x="47.3" y="43.1">PA1/SPI_MISO/I2S_MCK/UART2_TX/I2C_SDA</text>
<text x="47.3" y="45">PA2/TIM1_CH2N/TIM3_CH2/AD5</text>
<text x="47.3" y="48.8">PA4/TIM1_BKIN/I2C_SDA</text>
<text x="47.3" y="50.7">PA5/SPI_SCK/I2S_CK/I2C_SCL</text>
<text x="47.3" y="52.6">PA6/SPI_MOSI/I2S_SD/TIM1_CH1/TIM1_CH1N/TIM1_CH3</text>
<text x="177.2" y="53.6">R18</text>
<text x="185.3" y="53.6">LD2</text>
<text x="230.9" y="50.7">R13</text>
<text x="238.5" y="50.7">1K</text>
<text x="242.3" y="48.8">K1</text>
<text x="47.3" y="54.5">PA7/SPI_MISO/I2S_MCK/TIM1_CH1N/TIM1_CH2N/MCO/TIM1_CH4/AD7</text>
<text x="47.3" y="56.4">PA8/SPI_SCK/I2S_CK/TIM1_CH2/TIM3_CH1</text>
<text x="47.3" y="58.3">PA9/SPI_MOSI/I2S_SD/TIM1_CH2N/TIM1_CH1/TIM14_CH1</text>
<text x="177.2" y="59.2">R23</text>
<text x="177.2" y="57.1">2K2</text>
<text x="185.3" y="57.3">RED</text>
<text x="185.3" y="59.2">LD3</text>
<text x="225.3" y="54.5">R14</text>
<text x="225.3" y="56.4">1M</text>
<text x="47.3" y="62.1">PA11/TIM1_CH2/TIM14_CH1/TIM3_CH1/AD4</text>
<text x="47.3" y="64">PA12/UART1_TX/AD3</text>
<text x="47.3" y="60.2">PA10/nRST/UART1_TX</text>
<text x="47.3" y="65.9">PA13/SWDIO/UART1_RX/UART2_RX/I2C_SCL</text>
<text x="177.2" y="64.9">R22</text>
<text x="177.2" y="62.8">4K7</text>
<text x="185.3" y="64.9">LD4</text>
<text x="185.3" y="63">GREEN</text>
<text x="230.9" y="65.9">R16</text>
<text x="238.5" y="65.9">1K</text>
<text x="242.3" y="64">K2</text>
<text x="47.3" y="67.7">PA14/BOOT0/SWDCLK/TIM1_CH3/TIM1_CH2/SPI_MISO/I2S_MCK/UART1_TXPA14</text>
<text x="47.3" y="71.5">PB0/OSC_IN/AD1</text>
<text x="47.3" y="69.6">PA15/SPI_NSS/I2S_WS/TIM1_CH3N/TIM3_CH3/AD6</text>
<text x="177.2" y="70.6">R21</text>
<text x="177.2" y="68.5">3K3</text>
<text x="185.3" y="68.7">BLUE</text>
<text x="185.3" y="70.6">LD5</text>
<text x="242.3" y="71.5">K3</text>
<text x="47.3" y="73.4">PB1/OSC_OUT/AD0</text>
<text x="177.2" y="74.2">2K2</text>
<text x="185.3" y="74.4">YELLOW</text>
<text x="230.9" y="73.4">R24</text>
<text x="238.5" y="73.4">1K</text>
<text x="230.9" y="81">R27</text>
<text x="238.5" y="81">1K</text>
<text x="242.3" y="79.1">K4</text>
<text x="60" y="93.7">TP1</text>
<text x="77" y="93.7">TP4</text>
<text x="83.3" y="92.3">U3</text>
<text x="83.3" y="94.2">XC6206-3.3V</text>
<text x="105.5" y="93.7">TP3</text>
<text x="61.9" y="98.8">LD1</text>
<text x="61.9" y="100.5">RED</text>
<text x="70.1" y="101.8">C1</text>
<text x="79.1" y="101.8">C5</text>
<text x="83.7" y="99.3">XC6206-SOT23</text>
<text x="107.5" y="101.6">C12</text>
<text x="177.9" y="96.1">D1</text>
<text x="177.9" y="98">1N4148</text>
<text x="196.9" y="96.3">SP1</text>
<text x="196.9" y="98.2">MLT_8530</text>
<text x="227.2" y="98">R19</text>
<text x="227.2" y="99.9">R20</text>
<text x="236.6" y="98">510</text>
<text x="236.6" y="99.9">510</text>
<text x="253.7" y="101.7">UART</text>
<text x="253.7" y="98">CN5</text>
<text x="61.9" y="105">R1</text>
<text x="61.9" y="106.7">3K3</text>
<text x="68.9" y="103.7">10uF/16V</text>
<text x="79" y="103.7">104P</text>
<text x="94.7" y="104.3">C6</text>
<text x="94.7" y="106.2">105P</text>
<text x="107.5" y="103.5">104P</text>
<text x="177.9" y="105.6">C4</text>
<text x="195.9" y="105.6">T1</text>
<text x="196.1" y="107.7">SI2302</text>
<text x="41.7" y="109.4">CN1 MicroUSB</text>
<text x="105.5" y="111.8">TP2</text>
<text x="177.9" y="111.3">104P</text>
<text x="186.5" y="111.8">R6</text>
<text x="186.5" y="113.7">10K</text>
<text x="123.1" y="122.6">U4</text>
<text x="128.7" y="122.6">MM32F0020B1T</text>
<text x="228.3" y="122.6">10K</text>
<text x="229.1" y="120.9">R5</text>
<text x="238.5" y="120.7">R2</text>
<text x="238.5" y="122.6">10K</text>
<text x="242.3" y="124.5">U1</text>
<text x="246.1" y="124.5">24C02</text>
<text x="85.2" y="128.3">CN4</text>
<text x="132.5" y="130.1">MM32</text>
<text x="221.5" y="126.4">R8</text>
<text x="221.5" y="130.2">R7</text>
<text x="229.1" y="126.4">51</text>
<text x="229.1" y="130.2">51</text>
<text x="259.3" y="130.2">C2</text>
<text x="60.6" y="134">CN3</text>
<text x="76.9" y="136.5">AREF</text>
<text x="76.9" y="134.6">SDA</text>
<text x="76.9" y="132.8">SCL</text>
<text x="174.2" y="136.4">C10</text>
<text x="185.5" y="132.1">R25</text>
<text x="185.5" y="137.8">1K</text>
<text x="195" y="134">RV1</text>
<text x="259.3" y="132.1">104P</text>
<text x="66.3" y="138.4">RFU</text>
<text x="66.3" y="140.3">IOREF</text>
<text x="66.3" y="142.2">RESET</text>
<text x="76.9" y="142.2">MISO</text>
<text x="76.9" y="140.3">SCK</text>
<text x="76.9" y="138.4">GND</text>
<text x="174.2" y="138.7">104P</text>
<text x="66.3" y="144.1">VDD</text>
<text x="66.3" y="146">VCC</text>
<text x="66.3" y="147.9">GND</text>
<text x="66.3" y="149.8">GND</text>
<text x="76.9" y="147.9">PWM</text>
<text x="76.9" y="146">PWM/SSEL</text>
<text x="76.9" y="144.1">PWM/MOSI</text>
<text x="76.9" y="149.8">GPIO</text>
<text x="185.5" y="149.1">R26</text>
<text x="66.3" y="151.7">VIN</text>
<text x="76.9" y="155.7">GPIO</text>
<text x="174.2" y="153.6">C9</text>
<text x="174.2" y="155.9">104P</text>
<text x="185.5" y="154.8">1K</text>
<text x="195" y="151">RV2</text>
<text x="229.1" y="154.8">R3</text>
<text x="238.5" y="154.8">R4</text>
<text x="66.3" y="159.2">A0</text>
<text x="66.3" y="161.1">A1</text>
<text x="76.9" y="159.4">PWM</text>
<text x="76.9" y="157.5">PWM</text>
<text x="76.9" y="161.3">GPIO</text>
<text x="121.2" y="161.2">R15</text>
<text x="125.7" y="161.2">510K</text>
<text x="221.5" y="160.4">R12</text>
<text x="227.2" y="156.7">100K</text>
<text x="229.1" y="160.4">51</text>
<text x="238.5" y="156.7">100K</text>
<text x="242.3" y="158.6">U2</text>
<text x="248" y="158.6">25Q80</text>
<text x="66.3" y="163">A2</text>
<text x="66.3" y="164.9">A3</text>
<text x="66.3" y="166.8">A4</text>
<text x="76.9" y="167">CPU_TX</text>
<text x="76.9" y="165.1">INT</text>
<text x="76.9" y="163.2">INT PWM</text>
<text x="121.2" y="166.1">X1</text>
<text x="124.9" y="166.1">8MHz</text>
<text x="134.4" y="166.1">R17</text>
<text x="149.6" y="164.2">R29</text>
<text x="149.6" y="166">10K</text>
<text x="185.5" y="166.1">R28</text>
<text x="221.5" y="164.3">R9</text>
<text x="229.1" y="164.3">51</text>
<text x="265" y="164.3">C3</text>
<text x="265" y="166.1">104P</text>
<text x="66.3" y="168.7">A5</text>
<text x="76.9" y="168.9">CPU_RX</text>
<text x="121.2" y="171.8">C7</text>
<text x="121.2" y="173.7">20P</text>
<text x="134.4" y="171.8">C11</text>
<text x="134.4" y="173.7">20P</text>
<text x="134.4" y="168">510</text>
<text x="145.2" y="169.3">TP5</text>
<text x="159" y="171.7">C13</text>
<text x="159" y="173.6">104P</text>
<text x="174.2" y="170.5">C8</text>
<text x="174.2" y="172.6">104P</text>
<text x="185.5" y="171.8">1K</text>
<text x="195" y="168">RV3</text>
<text x="221.3" y="171.8">R10</text>
<text x="221.5" y="168">R11</text>
<text x="229.1" y="168">51</text>
<text x="229.1" y="171.8">51</text>
<text x="145.2" y="175">TP6</text>
</g>
<g font-size="1.5">
<text x="107.9" y="41.3">PA0</text>
<text x="113.6" y="41.3">K1</text>
<text x="132.5" y="41.3">RXD1</text>
<text x="107.9" y="43.2">PA1</text>
<text x="107.9" y="46.9">PA3</text>
<text x="107.9" y="45">PA2</text>
<text x="113.6" y="43.2">LD1</text>
<text x="119.3" y="45">ADC1</text>
<text x="119.3" y="46.9">ADC2</text>
<text x="124.9" y="43.2">MISO</text>
<text x="132.5" y="43.2">TXD2</text>
<text x="107.9" y="52.6">PA6</text>
<text x="107.9" y="48.9">PA4</text>
<text x="107.9" y="50.8">PA5</text>
<text x="113.6" y="52.6">K2</text>
<text x="113.6" y="48.9">LD2</text>
<text x="124.9" y="48.9">SDA</text>
<text x="124.9" y="50.8">SCL</text>
<text x="221.5" y="50.8">K1</text>
<text x="107.9" y="58.3">PA9</text>
<text x="107.9" y="54.5">PA7</text>
<text x="107.9" y="56.4">PA8</text>
<text x="113.6" y="58.3">LD3</text>
<text x="119.3" y="54.5">ADC0</text>
<text x="124.9" y="56.4">SCLK</text>
<text x="124.9" y="58.3">MOSI</text>
<text x="170.4" y="54.5">LD1</text>
<text x="107.9" y="62.1">PA11</text>
<text x="107.9" y="60.2">PA10</text>
<text x="107.9" y="64">PA12</text>
<text x="107.9" y="65.9">PA13</text>
<text x="113.6" y="62.1">BUZ</text>
<text x="113.6" y="60.2">K3</text>
<text x="113.6" y="64">LD4</text>
<text x="124.9" y="65.9">SWDIO</text>
<text x="132.5" y="65.9">RXD2</text>
<text x="132.5" y="64">TXD1</text>
<text x="132.5" y="60.2">nRST</text>
<text x="170.4" y="60.2">LD2</text>
<text x="170.4" y="65.9">LD3</text>
<text x="221.5" y="65.9">K2</text>
<text x="107.9" y="71.5">PB0</text>
<text x="107.9" y="69.6">PA15</text>
<text x="119.3" y="71.5">X1</text>
<text x="124.9" y="67.8">SWCLK</text>
<text x="124.9" y="69.6">NSS</text>
<text x="170.4" y="71.5">LD4</text>
<text x="107.9" y="73.4">PB1</text>
<text x="113.6" y="73.4">K4</text>
<text x="119.3" y="73.4">X2</text>
<text x="221.5" y="73.4">K3</text>
<text x="221.5" y="81">K4</text>
<text x="130.6" y="88.6">CN2</text>
<text x="136.3" y="88.6">SWD</text>
<text x="149.6" y="94.2">RXD2</text>
<text x="149.6" y="92.4">TXD2</text>
<text x="119.3" y="96.1">SWDIO</text>
<text x="119.3" y="98">SWCLK</text>
<text x="219.6" y="99.9">RXD1</text>
<text x="219.6" y="98">TXD1</text>
<text x="119.3" y="103.7">nRST</text>
<text x="172.3" y="107.5">BUZ</text>
<text x="115.5" y="126.4">PA11</text>
<text x="115.5" y="128.3">PA12</text>
<text x="115.5" y="130.2">PA3</text>
<text x="151.4" y="130.2">PA13</text>
<text x="151.4" y="128.3">PA15</text>
<text x="151.4" y="126.4">PA2</text>
<text x="215.8" y="130.2">SDA</text>
<text x="215.8" y="126.4">SCL</text>
<text x="94.7" y="132.1">SCL</text>
<text x="94.7" y="134">SDA</text>
<text x="94.7" y="137.8">GND</text>
<text x="94.7" y="135.9">VDD</text>
<text x="115.5" y="134">PB0</text>
<text x="115.5" y="135.9">PB1</text>
<text x="115.5" y="137.8">GND</text>
<text x="115.5" y="132.1">PA10</text>
<text x="151.4" y="134">PA9</text>
<text x="151.4" y="132.1">PA14</text>
<text x="151.4" y="137.8">PA7</text>
<text x="151.4" y="135.9">PA8</text>
<text x="172.3" y="134">ADC0</text>
<text x="195" y="135.9">10K</text>
<text x="45.4" y="139.7">VDD</text>
<text x="94.7" y="141.6">MISO</text>
<text x="94.7" y="143.5">MOSI</text>
<text x="94.7" y="139.7">SCLK</text>
<text x="115.5" y="141.6">VDD</text>
<text x="115.5" y="143.5">PA0</text>
<text x="115.5" y="139.7">PA1</text>
<text x="151.4" y="143.5">PA4</text>
<text x="151.4" y="139.7">PA6</text>
<text x="151.4" y="141.6">PA5</text>
<text x="45.4" y="145.3">VCC</text>
<text x="94.7" y="145.3">PA15</text>
<text x="94.7" y="147.2">PA11</text>
<text x="172.3" y="151">ADC1</text>
<text x="195" y="152.9">10K</text>
<text x="45.4" y="158.6">ADC0</text>
<text x="94.7" y="158.6">PA6</text>
<text x="94.7" y="160.5">PA4</text>
<text x="215.8" y="160.5">NSS</text>
<text x="45.4" y="162.3">ADC1</text>
<text x="45.4" y="166.2">ADC2</text>
<text x="94.7" y="164.3">PA14</text>
<text x="94.7" y="162.3">PA13</text>
<text x="94.7" y="166.2">TXD1</text>
<text x="115.5" y="162.3">X1</text>
<text x="136.3" y="162.3">X2</text>
<text x="215.8" y="164.3">SCLK</text>
<text x="94.7" y="168.1">RXD1</text>
<text x="157.1" y="168.1">nRST</text>
<text x="172.3" y="168.1">ADC2</text>
<text x="195" y="169.9">10K</text>
<text x="215.8" y="171.8">MOSI</text>
<text x="215.8" y="168.1">MISO</text>
</g>
</svg>
